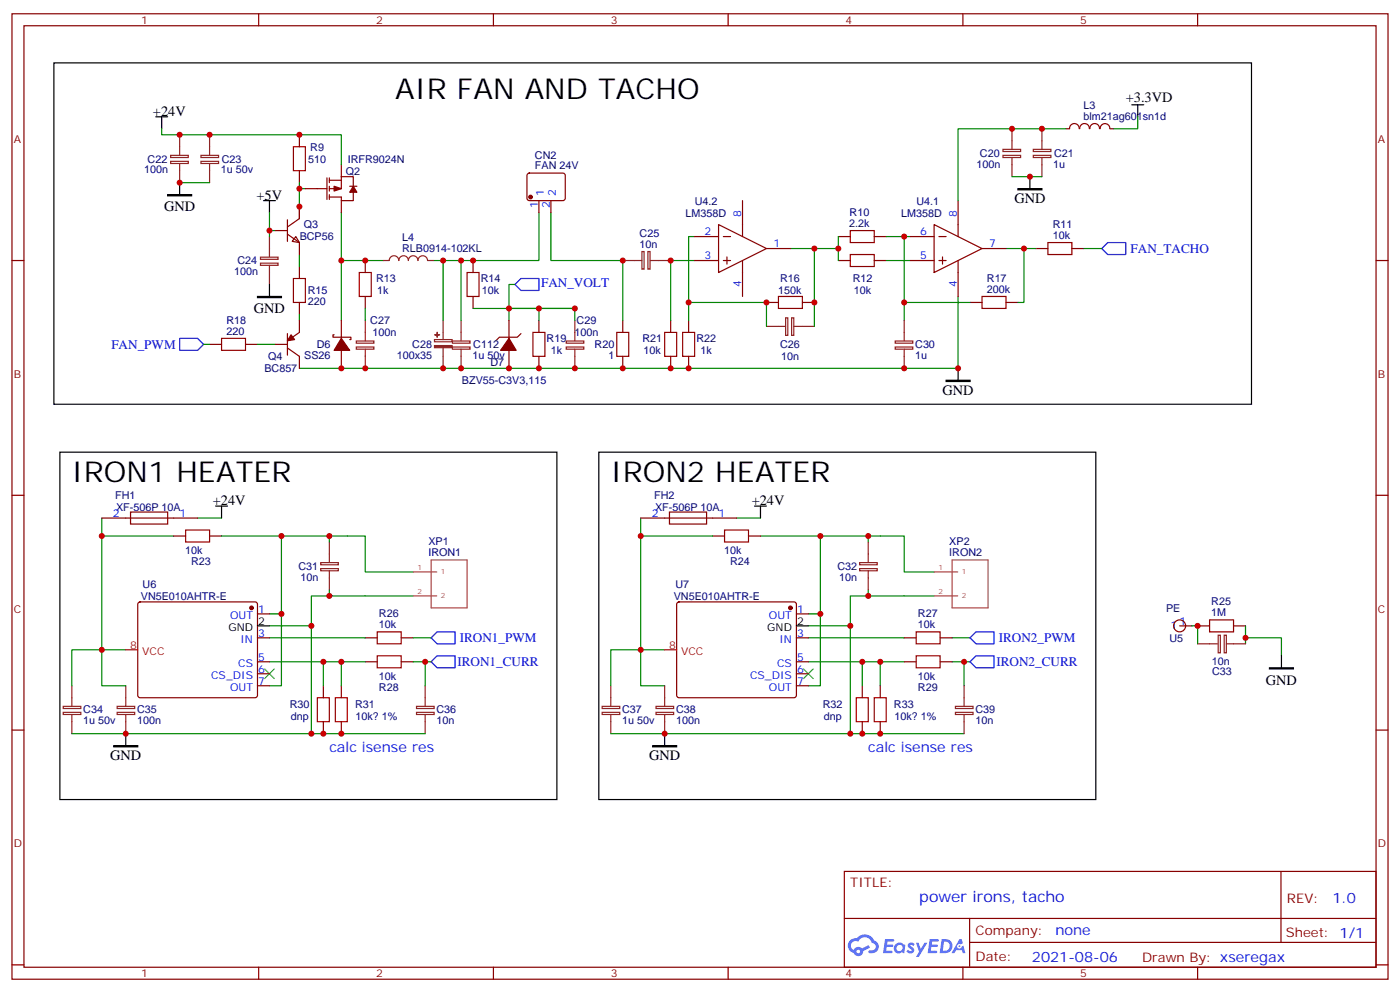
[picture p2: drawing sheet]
<svg xmlns="http://www.w3.org/2000/svg" width="412mm" height="292mm" viewBox="0 0 412 292" stroke-linecap="round" stroke-linejoin="round" font-family="sans-serif">
<g fill="none" stroke="#870000" stroke-width=".35">
<path d="M3.5 4.1h405.4v284.3h-405.4zM7.1 7.6h398.2v277.3h-398.2zM76.2 4.1v3.5M145.3 4.1v3.5M214.5 4.1v3.5M283.6 4.1v3.5M352.8 4.1v3.5M3.5 76.7h3.6M405.3 76.7h3.6M3.5 145.9h3.6M405.3 145.9h3.6M3.5 215h3.6"/>
<path d="M405.3 215h3.6M248.7 256.6h156.6v28.3h-156.6zM377.3 256.7v20.8M248.7 270.5h156.5M285.6 277.5h119.6M285.6 270.5v14.1M3.5 284.2h3.6M76.2 284.9v3.5M145.3 284.9v3.5M214.5 284.9v3.5M283.6 284.9v3.5M352.8 284.9v3.5"/>
<path d="M405.3 284.2h3.6"/>
</g>
<g fill="#5487ff">
<path d="M267.7 277.8a1.22 1.22 0 0 1 1.7 .3l-.4 .6a.47 .47 0 0 0-.3-.4 .47 .47 0 0 0-.5 .1l.1 .3a1.14 1.14 0 0 1 .8 1.7 1.14 1.14 0 0 1-1.9 0l-.2-.2 .5-.5 .7 .4a.29 .29 0 0 0 .3-.2 .29 .29 0 0 0-.2-.4 1.04 1.04 0 0 1-.6-1.7z"/>
<path d="M260.7 276.6h2.4l.3 .2-.2 .5h-1.8l-.1 .9h1.5l.3 .3-.3 .4h-1.6l-.2 1.1 1.7 .1 .2 .3-.2 .3h-2.6z"/>
<path d="M273.8 276.6h2.4l.3 .2-.1 .5h-1.8l-.2 .9h1.6l.3 .3-.4 .4h-1.6l-.1 1.1 1.7 .1 .2 .3-.2 .3h-2.6z"/>
<path d="M282.6 276.6h.7l.3 1.2-.6 .3a.69 .69 0 0 0-1 .3 .69 .69 0 0 0 .4 1 .69 .69 0 0 0 .9-.6l.5-.3 .6 2.2h-.8l-.2-.9h-1.8l-.5 .9h-.8z"/>
<path d="M269.8 277.7h.8l.6 1.8 1.1-1.8h.9l-2.6 4.1h-.8l.9-1.5z"/>
<path d="M277.4 276.6l-.6 4.1h1.3a2.11 2.11 0 0 0 2.5-2.1 2.11 2.11 0 0 0-2.5-2zM278.1 277.3a1.39 1.39 0 0 1 1.7 1.4 1.39 1.39 0 0 1-1.8 1.3h-.3z"/>
<path d="M263.7 278.2a1.54 1.54 0 0 0-.1 2.1 1.54 1.54 0 0 0 2.2 .2l.6 .2 .3-2.3-.2-.2-.4-.1a1.49 1.49 0 0 0-2.4 .1zM264 279.2a.94 .94 0 0 1 1.8 0 .94 .94 0 0 1-1.8 0z"/>
<path d="M250.4 276.9a2.18 2.18 0 0 0 1.1 3.8 1.44 1.44 0 0 0 1.6 .9 1.44 1.44 0 0 0 1.2-1.5l2-1-.5-.7-1.9 .9a1.47 1.47 0 0 0-2.4 .5 1.39 1.39 0 0 1-.7-2 1.39 1.39 0 0 1 2-.4 2.12 2.12 0 0 1 2.2-1.3 2.12 2.12 0 0 1 1.9 1.6 1.14 1.14 0 0 1 1.1 1.5 1.14 1.14 0 0 1-1.7 .7 .43 .43 0 0 0-.5 .3 .43 .43 0 0 0 .4 .5 1.98 1.98 0 0 0 2.5-1.2 1.98 1.98 0 0 0-1.2-2.5 3.1 3.1 0 0 0-5.3-.7l-.9 .1zM252.3 280.2a.55 .55 0 0 1 1.1 0 .55 .55 0 0 1-1.1 0z"/>
<circle cx="282.6" cy="278.7" r=".26"/>
</g>
<g fill="none" stroke="#a10000" stroke-width=".35">
<path d="M86.4 43.2h3.6v7.1h-3.6zM250.5 75h7v3.5h-7zM250.5 67.9h7v3.5h-7zM308.7 71.4h7v3.6h-7zM65.3 99.7h7v3.5h-7zM86.4 82h3.6v7.1h-3.6zM105.8 80.3h3.6v7h-3.6zM137.6 80.3h3.5v7h-3.5zM157 97.9h3.5v7.1h-3.5zM181.7 97.9h3.5v7.1h-3.5zM195.8 97.9h3.5v7.1h-3.5zM201.1 97.9h3.5v7.1h-3.5z"/>
<path d="M229.3 87.3h7.1v3.5h-7.1zM289.3 87.3h7v3.5h-7zM54.7 156.1h7v3.5h-7zM213.4 156.1h7.1v3.5h-7.1zM111.1 186.1h7.1v3.5h-7.1zM111.1 193.1h7.1v3.6h-7.1zM269.9 193.1h7v3.6h-7zM269.9 186.1h7v3.5h-7zM356.3 182.6h7.1v3.5h-7.1zM93.5 205.5h3.5v7h-3.5zM98.8 205.5h3.5v7h-3.5zM252.2 205.5h3.6v7h-3.6z"/>
<path d="M257.5 205.5h3.6v7h-3.6z"/>
</g>
<g fill="none" stroke="#870000" stroke-width=".35">
<path d="M88.2 39.7v3.5M317.9 37.9a1.41 1.41 0 0 0-1.4-1.5 1.41 1.41 0 0 0-1.4 1.5h-1.1M318.1 37.9a1.41 1.41 0 0 1 1.4-1.5 1.41 1.41 0 0 1 1.4 1.5M321.1 37.9a1.41 1.41 0 0 1 1.4-1.5 1.41 1.41 0 0 1 1.4 1.5M324.1 37.9a1.41 1.41 0 0 1 1.4-1.5 1.41 1.41 0 0 1 1.4 1.5M327 37.9h1.1M88.2 50.3v3.5M90 55.6h6.3M96.3 52.4v6.3M97 53.1h3.5M97 52.4v1.4M97 54.9v1.4"/>
<path d="M97 57.3v1.4M100.5 52h3.6v2.9M100.5 52v3.6h-3.5M100.5 48.5v3.5M100.5 59.1v3.5M103 54.9h2.1M104.1 56.6v2.5h-3.6v-1.1h-3.5M155.5 51.2l.4-.2h9.9l.5 .2 .2 .5-.1 7-.6 .4-10.1-.1-.5-.6v-6.7zM158.7 59.1v3.5M162.3 59.1v3.5M218.7 59.1v10.6M282.2 59.1v10.6"/>
<path d="M81.1 67.9h3.6M84.7 69l3.5 2.4v3.6M84.7 64.7v6.4M87.1 69.7l1.1 1.7-2.1-.3zM88.2 60.9v3.5l-3.5 2.5M88.2 78.5v3.5M107.6 76.7v3.6M139.3 76.7v3.6M204.6 76.7h7.1M204.6 69.7h7.1M211.7 66.1l14.1 7.1-14.1 7.1zM213.1 76.7h2.1"/>
<path d="M213.1 69.7h2.1M214.1 75.7v2.1M218.7 76.7v10.6M225.8 73.2h7M246.9 76.7h3.6M246.9 69.7h3.6M257.5 76.7h3.6M257.5 69.7h3.6M268.1 76.7h7.1M268.1 69.7h7.1M275.2 66.1l14.1 7.1-14.1 7.1zM276.6 76.7h2.1"/>
<path d="M276.6 69.7h2.1M277.6 75.7v2.1M282.2 76.7v10.6M289.3 73.2h7M305.2 73.2h3.5M315.7 73.2h3.6M84.7 98.2v6.4M88.2 89.1v3.5M88.2 94.4v3.5l-3.5 2.5M98.4 98.6h-.3v.7h5.3v.7h-.4M100.5 94.4v5.3M107.6 87.3v3.5"/>
<path d="M139.3 87.3v3.5M149.9 94.4v5.3M153.5 98.2l-1.1 1.1h-5.3l-1.1 1.1M158.7 94.4v3.5M183.4 94.4v3.5M197.6 94.4v3.5M202.8 94.4v3.5M225.8 89.1h3.5M236.4 89.1h3.5M285.8 89.1h3.5M296.3 89.1h3.6M61.7 101.4h3.6"/>
<path d="M72.3 101.4h3.5M81.1 101.4h3.6M84.7 102.5l3.5 2.5v3.5M100.5 103.2v5.3M149.9 103.2v5.3M158.7 105v3.5M183.4 105v3.5M197.6 105v3.5M202.8 105v3.5M30 152.6h28.2M38.5 150.8h10.9v3.5h-10.9zM51.2 157.9h3.5"/>
<path d="M61.7 157.9h3.6M188.7 152.6h28.3M197.2 150.8h10.9v3.5h-10.9zM209.9 157.9h3.5M220.5 157.9h3.5M40.8 177.5l.5-.2h33.8l.5 .2 .2 .5v26.8l-.2 .5-.5 .2h-33.8l-.5-.2-.2-.5v-26.8zM199.6 177.5l.4-.2h33.9l.5 .2 .2 .5v26.8l-.2 .5-.5 .2h-33.9l-.5-.2-.2-.5v-26.8zM75.8 187.9h3.6M75.8 194.9h3.6M75.8 180.8h3.6M75.8 198.4h3.6M107.6 187.9h3.5"/>
<path d="M107.6 194.9h3.5M118.2 187.9h3.5M118.2 194.9h3.5M234.6 187.9h3.5M234.6 194.9h3.5M234.6 180.8h3.5M234.6 198.4h3.5M266.3 187.9h3.6M266.3 194.9h3.6M276.9 187.9h3.6M276.9 194.9h3.6M347.5 184.3h3.5"/>
<path d="M352.8 184.3h3.5M363.4 184.3h3.5M75.8 202h3.6M95.2 202v3.5M95.2 212.5v3.6M100.5 202v3.5M100.5 212.5v3.6M234.6 202h3.5M254 202v3.5M254 212.5v3.6M259.3 202v3.5M259.3 212.5v3.6"/>
<circle cx="347.5" cy="184.3" r="1.76"/>
</g>
<g fill="none" stroke="#000" stroke-width=".35">
<path d="M15.9 18.5h352.8v100.6h-352.8zM45.9 34.4h3.5M47.6 34.4v3.5M333.4 30.9h3.5M335.1 30.9v3.5M52.9 53.8v3.5M77.6 59.1h3.5M79.4 59.1v3.5M303.4 52v3.6M79.4 83.8v3.5M282.2 108.5v3.5M17.6 133.2h146.4v102.3h-146.4z"/>
<path d="M176.4 133.2h146.4v102.3h-146.4zM63.5 149h3.5M65.3 149v3.6M222.2 149h3.6M224 149v3.6M75.8 184.3h3.6M234.6 184.3h3.5M377.5 193.1v3.6M37 216.1v3.5M195.8 216.1v3.5"/>
</g>
<g fill="none" stroke="#008700" stroke-width=".35">
<path d="M47.6 37.9v1.8h52.9v8.8M314 37.9h-31.8v21.2M335.1 34.4v3.5h-7M52.9 53.8h8.8M88.2 53.8v1.8M90 55.6h-1.8v5.3M298.1 52h8.8M79.4 62.6v5.3h1.7M79.4 67.9v1.8M88.2 75v3.5M100.5 62.6v31.8M100.5 76.7h12.4"/>
<path d="M130.5 76.7v17.7M135.8 76.7v17.7M158.7 62.6v14.1h-31M162.3 62.6v14.1h21.1v17.7M204.6 76.7h-7v17.7M204.6 69.7h-1.8v24.7M232.8 73.2h7.1v22.9M239.9 73.2h7M246.9 69.7v7M261.1 69.7h5.2v24.7M261.1 76.7h7M266.3 69.7h1.8"/>
<path d="M296.3 73.2h8.9M301.6 73.2v15.9h-1.7M319.3 73.2h5.3M88.2 92.6v1.8M107.6 90.8v3.6M139.3 90.8h10.6M149.9 94.4v-3.6h8.8v3.6M151.7 83.8h-1.8v7h19.4M158.7 90.8h10.6v3.6M202.8 89.1h23v7M266.3 89.1h19.5M282.2 87.3v21.2h-194"/>
<path d="M60 101.4h1.7M75.8 101.4h5.3M30 152.6v5.3M51.2 157.9h-21.2v33.5h7M58.2 152.6h7.1M65.3 157.9h17.6M97 157.9v1.7M188.7 152.6v5.3M209.9 157.9h-21.2v33.5h7.1M217 152.6h7M224 157.9h17.7M255.8 157.9v1.7"/>
<path d="M97 173.7v1.8M121.7 168.5h-14.1v-10.6h-24.7v22.9M121.7 175.5h-30v8.8M255.8 173.7v1.8M275.2 175.5h-24.7v8.8M275.2 168.5h-8.9v-10.6h-24.6v22.9M79.4 180.8h3.5v21.2h-3.5M79.4 194.9h21.1v7.1M79.4 184.3h12.3v31.8M79.4 187.9h28.2M95.2 194.9v7.1M100.5 194.9h7.1"/>
<path d="M121.7 187.9h5.3M121.7 194.9h5.3M125.2 194.9v7.1M238.1 184.3h12.4v31.8M238.1 194.9h21.2v7.1M238.1 180.8h3.6v21.2h-3.6M238.1 187.9h28.2M254 194.9v7.1M259.3 194.9h7M280.5 187.9h5.3M280.5 194.9h5.3M284 194.9v7.1"/>
<path d="M351 184.3h1.8v5.3M366.9 187.9h10.6v5.2M366.9 184.3v5.3M21.2 202v-10.6h8.8v10.6h7M21.2 216.1h104M179.9 202v-10.6h8.8v10.6h7.1M179.9 216.1h104.1"/>
</g>
<g fill="none" stroke="#8c2424" stroke-width=".35">
<path d="M52.9 39.7v6M61.7 39.7v6M298.1 37.9v6M306.9 37.9v6M50.3 45.8h5.2v.6h-5.2zM50.3 47.5h5.2v.7h-5.2zM52.9 48.2v5.6M59.2 45.8h5.2v.6h-5.2zM59.2 47.5h5.2v.7h-5.2zM61.7 48.2v5.6M295.5 44h5.1v.6h-5.1zM295.5 45.8h5.1v.6h-5.1z"/>
<path d="M298.1 46.4v5.6M304.4 44h5.2v.6h-5.2zM304.4 45.8h5.2v.6h-5.2zM306.9 46.4v5.6M76.7 75.7h5.2v.7h-5.2zM76.7 77.5h5.2v.6h-5.2zM79.4 69.7v6M79.4 78.1v5.7M112.9 76.7h1.8a1.41 1.41 0 0 1 1.4-1.4 1.41 1.41 0 0 1 1.4 1.4 1.41 1.41 0 0 1 1.4-1.4 1.41 1.41 0 0 1 1.4 1.4 1.41 1.41 0 0 1 1.4-1.4 1.41 1.41 0 0 1 1.4 1.4 1.41 1.41 0 0 1 1.4-1.4 1.41 1.41 0 0 1 1.4 1.4h1.8M183.4 76.7h5.7M189.1 74.1h.6v5.2h-.6zM190.9 74.1h.6v5.2h-.6z"/>
<path d="M191.6 76.7h6M107.6 94.4v6M130.5 94.4v5.6M135.8 94.4v6M169.3 94.4v6M225.8 96.1h5.6M231.4 93.6h.7v5.2h-.7zM233.2 93.6h.6v5.2h-.6zM233.9 96.1h6M266.3 94.4v6M105 100.4h5.1v.7h-5.1zM105 102.2h5.1v.6h-5.1z"/>
<path d="M107.6 102.8v5.7M128 100h5.2v.6h-5.2zM130.5 102.5v6M133.3 100.4h5.2v.7h-5.2zM133.3 102.2h5.2v.6h-5.2zM135.8 102.8v5.7M166.8 100.4h5.2v.7h-5.2zM166.8 102.2h5.2v.6h-5.2zM169.3 102.8v5.7M263.7 100.4h5.2v.7h-5.2zM263.7 102.2h5.2v.6h-5.2zM266.3 102.8v5.7"/>
<path d="M97 159.6v6M255.8 159.6v6M94.5 165.7h5.2v.6h-5.2zM94.5 167.5h5.2v.6h-5.2zM97 168.1v5.6M253.2 165.7h5.2v.6h-5.2zM253.2 167.5h5.2v.6h-5.2zM255.8 168.1v5.6M352.8 189.6h6M358.8 187.1h.7v5.2h-.7zM360.6 187.1h.6v5.2h-.6zM361.2 189.6h5.7"/>
<path d="M18.6 208h5.2v.7h-5.2zM18.6 209.8h5.2v.6h-5.2zM21.2 202v6M21.2 210.4v5.7M34.5 208h5.2v.7h-5.2zM34.5 209.8h5.2v.6h-5.2zM37 202v6M37 210.4v5.7M122.7 208h5.2v.7h-5.2zM122.7 209.8h5.2v.6h-5.2zM125.2 202v6M125.2 210.4v5.7"/>
<path d="M177.4 208h5.2v.7h-5.2zM177.4 209.8h5.2v.6h-5.2zM179.9 202v6M179.9 210.4v5.7M193.3 208h5.1v.7h-5.1zM193.3 209.8h5.1v.6h-5.1zM195.8 202v6M195.8 210.4v5.7M281.4 208h5.2v.7h-5.2zM281.4 209.8h5.2v.6h-5.2zM284 202v6M284 210.4v5.7"/>
</g>
<path d="M49.4 57.3h7v.4h-7zM299.9 55.6h7v.3h-7zM75.8 87.3h7.1v.4h-7.1zM278.7 112h7.1v.4h-7.1zM373.9 196.7h7.1v.3h-7.1zM33.5 219.6h7.1v.4h-7.1zM192.3 219.6h7v.4h-7z" fill="#000" stroke="#000" stroke-width=".35"/>
<path d="M326.3 71.4h5.3v3.6h-5.3l-1.7-1.8zM52.9 99.7h5.3l1.8 1.7-1.8 1.8h-5.3zM151.7 83.8l1.8-1.8h5.2v3.5h-5.2zM127 187.9l1.8-1.8h5.3v3.5h-5.3zM127 194.9l1.8-1.8h5.3v3.6h-5.3zM285.8 194.9l1.7-1.8h5.3v3.6h-5.3zM287.5 186.1h5.3v3.5h-5.3l-1.7-1.7z" fill="none" stroke="#00f" stroke-width=".35"/>
<path d="M78 197l2.8 2.8M80.8 197l-2.8 2.8M236.7 197l2.8 2.8M239.5 197l-2.8 2.8" fill="none" stroke="#3c3" stroke-width=".35"/>
<g fill="#8c2424" stroke="#8c2424" stroke-width=".35">
<path d="M128 101.8h5.2v.6h-5.2z"/>
<path d="M128.1 98.6h1.4z"/>
<path d="M128.8 97.9v1.4z"/>
</g>
<g fill="#870000" stroke="#870000" stroke-width=".35">
<path d="M100.5 99.7l2.5 3.5h-4.6z"/>
<path d="M149.9 99.7l2.1 3.5h-4.5z"/>
<path d="M98.4 54.9l2.1 .7-2.1 .7z"/>
<path d="M104.1 54.9l1 1.7h-2.1z"/>
<path d="M85.7 98.6l1.1 1.4-2.1 .4z"/>
<circle cx="156.3" cy="58" r=".53"/>
<circle cx="74.1" cy="179" r=".53"/>
<circle cx="232.8" cy="179" r=".53"/>
</g>
<path d="M37 191.4h3.6M195.8 191.4h3.5" fill="none" stroke="#f00" stroke-width=".35"/>
<path d="M121.7 175.5h7M121.7 168.5h7M127 164.9h10.6v14.1h-10.6zM275.2 175.5h6.9M275.2 168.5h6.9M280.5 164.9h10.5v14.1h-10.5z" fill="none" stroke="#a64a4a" stroke-width=".35"/>
<g fill="#c00">
<circle cx="100.5" cy="76.7" r=".88"/>
<circle cx="107.6" cy="76.7" r=".88"/>
<circle cx="197.6" cy="76.7" r=".88"/>
<circle cx="202.8" cy="89.1" r=".88"/>
<circle cx="266.3" cy="69.7" r=".88"/>
<circle cx="266.3" cy="89.1" r=".88"/>
<circle cx="301.6" cy="73.2" r=".88"/>
<circle cx="158.8" cy="90.8" r=".88"/>
<circle cx="149.9" cy="90.8" r=".88"/>
<circle cx="169.3" cy="90.8" r=".88"/>
<circle cx="125.2" cy="194.9" r=".88"/>
<circle cx="225.8" cy="89.1" r=".88"/>
<circle cx="239.9" cy="89.1" r=".88"/>
<circle cx="183.4" cy="76.7" r=".88"/>
<circle cx="246.9" cy="73.2" r=".88"/>
<circle cx="239.9" cy="73.2" r=".88"/>
<circle cx="139.3" cy="76.7" r=".88"/>
<circle cx="88.2" cy="60.9" r=".88"/>
<circle cx="107.6" cy="108.5" r=".88"/>
<circle cx="149.9" cy="108.5" r=".88"/>
<circle cx="158.8" cy="108.5" r=".88"/>
<circle cx="169.3" cy="108.5" r=".88"/>
<circle cx="183.4" cy="108.5" r=".88"/>
<circle cx="197.6" cy="108.5" r=".88"/>
<circle cx="202.8" cy="108.5" r=".88"/>
<circle cx="282.2" cy="108.5" r=".88"/>
<circle cx="88.2" cy="55.6" r=".88"/>
<circle cx="30" cy="191.4" r=".88"/>
<circle cx="82.9" cy="180.8" r=".88"/>
<circle cx="91.7" cy="184.3" r=".88"/>
<circle cx="82.9" cy="157.9" r=".88"/>
<circle cx="100.5" cy="194.9" r=".88"/>
<circle cx="97" cy="157.9" r=".88"/>
<circle cx="97" cy="175.5" r=".88"/>
<circle cx="91.7" cy="216.1" r=".88"/>
<circle cx="100.5" cy="216.1" r=".88"/>
<circle cx="259.3" cy="216.1" r=".88"/>
<circle cx="250.5" cy="216.1" r=".88"/>
<circle cx="255.8" cy="175.5" r=".88"/>
<circle cx="255.8" cy="157.9" r=".88"/>
<circle cx="259.3" cy="194.9" r=".88"/>
<circle cx="241.7" cy="157.9" r=".88"/>
<circle cx="250.5" cy="184.3" r=".88"/>
<circle cx="241.7" cy="180.8" r=".88"/>
<circle cx="188.7" cy="191.4" r=".88"/>
<circle cx="284" cy="194.9" r=".88"/>
<circle cx="266.3" cy="108.5" r=".88"/>
<circle cx="130.5" cy="108.5" r=".88"/>
<circle cx="79.4" cy="67.9" r=".88"/>
<circle cx="95.3" cy="216.1" r=".88"/>
<circle cx="95.3" cy="194.9" r=".88"/>
<circle cx="254" cy="216.1" r=".88"/>
<circle cx="254" cy="194.9" r=".88"/>
<circle cx="100.5" cy="108.5" r=".88"/>
<circle cx="30" cy="157.9" r=".88"/>
<circle cx="188.7" cy="157.9" r=".88"/>
<circle cx="195.8" cy="216.1" r=".88"/>
<circle cx="37" cy="216.1" r=".88"/>
<circle cx="130.5" cy="76.7" r=".88"/>
<circle cx="52.9" cy="53.8" r=".88"/>
<circle cx="298.1" cy="37.9" r=".88"/>
<circle cx="306.9" cy="37.9" r=".88"/>
<circle cx="303.4" cy="52" r=".88"/>
<circle cx="88.2" cy="39.7" r=".88"/>
<circle cx="52.9" cy="39.7" r=".88"/>
<circle cx="61.7" cy="39.7" r=".88"/>
<circle cx="366.9" cy="187.9" r=".88"/>
<circle cx="135.8" cy="108.5" r=".88"/>
<circle cx="135.8" cy="76.7" r=".88"/>
<circle cx="352.8" cy="184.3" r=".88"/>
</g>
<g font-size="8.5">
<text x="116.4" y="29.1">AIR FAN AND TACHO</text>
<text x="21.2" y="142">IRON1 HEATER</text>
<text x="179.9" y="142">IRON2 HEATER</text>
</g>
<text font-size="4.6" fill="#00f" x="270.8" y="265.7">power irons, tacho</text>
<g font-size="4.2">
<text x="45" y="34.1">+24V</text>
<text x="331.6" y="30.2">+3.3VD</text>
<text x="75.6" y="58.8">+5V</text>
<text x="298.8" y="59.8">GND</text>
<text x="48.3" y="62.2">GND</text>
<text x="74.8" y="92.2">GND</text>
<text x="277.6" y="116.2">GND</text>
<text x="62.7" y="148.7">+24V</text>
<text x="221.4" y="148.7">+24V</text>
<text x="372.9" y="201.6">GND</text>
<text x="32.5" y="223.8">GND</text>
<text x="191.2" y="223.8">GND</text>
</g>
<g font-size="4.2" fill="#00f">
<text x="97" y="221.4">calc isense res</text>
<text x="255.8" y="221.4">calc isense res</text>
<text x="392.5" y="265.9">1.0</text>
<text x="310.9" y="275.5">none</text>
<text x="304" y="283.3">2021-08-06</text>
</g>
<g font-size="3.9" fill="#00f">
<text x="333" y="74.5">FAN_TACHO</text>
<text x="159.4" y="84.6">FAN_VOLT</text>
<text x="32.8" y="102.7">FAN_PWM</text>
<text x="135.4" y="189.2">IRON1_PWM</text>
<text x="294.2" y="189.2">IRON2_PWM</text>
<text x="134.7" y="196.2">IRON1_CURR</text>
<text x="293.5" y="196.2">IRON2_CURR</text>
</g>
<g font-size="3.9" fill="#800">
<text x="250.5" y="261.2">TITLE:</text>
<text x="379.1" y="265.9">REV:</text>
<text x="287.4" y="275.4">Company:</text>
<text x="378.7" y="276">Sheet: 1/1</text>
<text x="287.4" y="283.1">Date:</text>
<text x="336.4" y="283.2">Drawn By: xseregax</text>
</g>
<g font-size="3.2" fill="#800">
<text x="41.6" y="7.1">1</text>
<text x="110.8" y="7.1">2</text>
<text x="179.9" y="7.1">3</text>
<text x="249.1" y="7.1">4</text>
<text x="318.2" y="7.1">5</text>
<text x="4.1" y="42.2">A</text>
<text x="405.9" y="42.2">A</text>
<text x="4.1" y="111.3">B</text>
<text x="405.9" y="111.3">B</text>
<text x="4.1" y="180.4">C</text>
<text x="405.9" y="180.4">C</text>
<text x="4.1" y="249.6">D</text>
<text x="405.9" y="249.6">D</text>
<text x="41.6" y="287.9">1</text>
<text x="110.8" y="287.9">2</text>
<text x="179.9" y="287.9">3</text>
<text x="249.1" y="287.9">4</text>
<text x="318.2" y="287.9">5</text>
</g>
<g font-size="3.2" fill="#000080">
<text x="319.2" y="35.3">blm21ag601sn1d</text>
<text x="319.2" y="32.2">L3</text>
<text x="43.5" y="47.9">C22</text>
<text x="65.3" y="47.9">C23</text>
<text x="90.7" y="47.9">510</text>
<text x="91.4" y="44.4">R9</text>
<text x="157.6" y="46.7">CN2</text>
<text x="288.7" y="46.1">C20</text>
<text x="310.5" y="46.1">C21</text>
<text x="42.5" y="51.1">100n</text>
<text x="65.1" y="51.1">1u 50v</text>
<text x="101.9" y="51.6">Q2</text>
<text x="102.4" y="48.1">IRFR9024N</text>
<text x="157.6" y="49.9">FAN 24V</text>
<text x="287.7" y="49.3">100n</text>
<text x="310.3" y="49.3">1u</text>
<text x="201.9" y="63.8">LM358D</text>
<text x="204.7" y="60.3">U4.2</text>
<text x="250.3" y="63.6">R10</text>
<text x="265.4" y="63.8">LM358D</text>
<text x="269.9" y="60.3">U4.1</text>
<text x="88.3" y="70.8">BCP56</text>
<text x="89.5" y="67.3">Q3</text>
<text x="118.5" y="71.1">L4</text>
<text x="188.4" y="69.8">C25</text>
<text x="250.1" y="66.9">2.2k</text>
<text x="310.1" y="70.4">10k</text>
<text x="310.1" y="67.2">R11</text>
<text x="69.9" y="77.9">C24</text>
<text x="118.5" y="74.3">RLB0914-102KL</text>
<text x="188.4" y="73">10n</text>
<text x="69" y="81.1">100n</text>
<text x="110.8" y="83.1">R13</text>
<text x="141.6" y="83.2">R14</text>
<text x="229.8" y="83.2">R16</text>
<text x="251.2" y="83.2">R12</text>
<text x="290.7" y="83">R17</text>
<text x="90.7" y="89.9">220</text>
<text x="90.7" y="86.7">R15</text>
<text x="111.1" y="86.7">1k</text>
<text x="141.9" y="86.7">10k</text>
<text x="229.2" y="86.7">150k</text>
<text x="251.5" y="86.7">10k</text>
<text x="290.7" y="86.3">200k</text>
<text x="66.7" y="95.4">R18</text>
<text x="109.1" y="95.5">C27</text>
<text x="169.8" y="95.5">C29</text>
<text x="66.7" y="98.6">220</text>
<text x="109.7" y="99.1">100n</text>
<text x="161" y="100.8">R19</text>
<text x="169.2" y="99">100n</text>
<text x="189.2" y="100.8">R21</text>
<text x="205.1" y="100.8">R22</text>
<text x="78.9" y="106.1">Q4</text>
<text x="89.6" y="105.8">SS26</text>
<text x="93.3" y="102.6">D6</text>
<text x="116.9" y="105.8">100x35</text>
<text x="121.5" y="102.6">C28</text>
<text x="139.2" y="105.8">1u 50v</text>
<text x="139.4" y="102.6">C112</text>
<text x="144.4" y="107.9">D7</text>
<text x="162.2" y="104.3">1k</text>
<text x="175.2" y="102.6">R20</text>
<text x="179.2" y="105.8">1</text>
<text x="189.5" y="104.3">10k</text>
<text x="206.3" y="104.3">1k</text>
<text x="229.8" y="102.6">C26</text>
<text x="230.1" y="106.1">10n</text>
<text x="269.6" y="105.8">1u</text>
<text x="269.6" y="102.6">C30</text>
<text x="77.9" y="109.6">BC857</text>
<text x="136.1" y="113.2">BZV55-C3V3,115</text>
<text x="33.9" y="146.8">FH1</text>
<text x="192.7" y="146.8">FH2</text>
<text x="34.2" y="150.4">XF-506P 10A</text>
<text x="193" y="150.4">XF-506P 10A</text>
<text x="126.2" y="160.6">XP1</text>
<text x="279.6" y="160.6">XP2</text>
<text x="54.6" y="163.2">10k</text>
<text x="56.3" y="166.3">R23</text>
<text x="87.9" y="167.9">C31</text>
<text x="126.2" y="163.9">IRON1</text>
<text x="213.3" y="163.2">10k</text>
<text x="215.1" y="166.3">R24</text>
<text x="246.7" y="167.9">C32</text>
<text x="279.6" y="163.9">IRON2</text>
<text x="42" y="173.1">U6</text>
<text x="88.5" y="171">10n</text>
<text x="199" y="173.1">U7</text>
<text x="247.2" y="171">10n</text>
<text x="41.5" y="176.6">VN5E010AHTR-E</text>
<text x="198.5" y="176.6">VN5E010AHTR-E</text>
<text x="356.8" y="178.3">R25</text>
<text x="111.6" y="185">10k</text>
<text x="111.6" y="181.9">R26</text>
<text x="270.4" y="185">10k</text>
<text x="270.4" y="181.9">R27</text>
<text x="343.5" y="180.2">PE</text>
<text x="356.8" y="181.5">1M</text>
<text x="344.5" y="189">U5</text>
<text x="357" y="195.8">10n</text>
<text x="111.6" y="200.2">10k</text>
<text x="111.6" y="203.4">R28</text>
<text x="270.4" y="200.2">10k</text>
<text x="270.4" y="203.4">R29</text>
<text x="357" y="198.9">C33</text>
<text x="85.4" y="208.4">R30</text>
<text x="104.6" y="208.4">R31</text>
<text x="242.4" y="208.4">R32</text>
<text x="263.3" y="208.4">R33</text>
<text x="24.5" y="213.3">1u 50v</text>
<text x="24.5" y="210.1">C34</text>
<text x="40.4" y="213.3">100n</text>
<text x="40.4" y="210.1">C35</text>
<text x="85.6" y="211.9">dnp</text>
<text x="104.7" y="211.9">10k? 1%</text>
<text x="128.6" y="213.3">10n</text>
<text x="128.6" y="210.1">C36</text>
<text x="183.3" y="213.3">1u 50v</text>
<text x="183.3" y="210.1">C37</text>
<text x="199.1" y="213.3">100n</text>
<text x="199.1" y="210.1">C38</text>
<text x="242.6" y="211.9">dnp</text>
<text x="263.5" y="211.9">10k? 1%</text>
<text x="287.3" y="213.3">10n</text>
<text x="287.3" y="210.1">C39</text>
</g>
<g font-size="3.2" fill="#00f">
<text x="160.2" y="57.8" transform="rotate(-90 160.2 57.8)">1</text>
<text x="163.7" y="57.8" transform="rotate(-90 163.7 57.8)">2</text>
<text x="158.4" y="61.3" transform="rotate(-90 158.4 61.3)">1</text>
<text x="161.9" y="61.3" transform="rotate(-90 161.9 61.3)">2</text>
<text x="218.4" y="64" transform="rotate(-90 218.4 64)">8</text>
<text x="281.9" y="64" transform="rotate(-90 281.9 64)">8</text>
<text x="207.5" y="69.3">2</text>
<text x="271" y="69.3">6</text>
<text x="207.5" y="76.4">3</text>
<text x="227.9" y="72.8">1</text>
<text x="271" y="76.4">5</text>
<text x="291.4" y="72.8">7</text>
<text x="218.4" y="84.4" transform="rotate(-90 218.4 84.4)">4</text>
<text x="281.9" y="84.4" transform="rotate(-90 281.9 84.4)">4</text>
<text x="33.3" y="152.2">2</text>
<text x="52.9" y="152.2">1</text>
<text x="192" y="152.2">2</text>
<text x="211.7" y="152.2">1</text>
<text x="67.8" y="182.2">OUT</text>
<text x="76" y="180.4">1</text>
<text x="226.5" y="182.2">OUT</text>
<text x="234.8" y="180.4">1</text>
<text x="344.8" y="185.4">1</text>
<text x="347.5" y="184">1</text>
<text x="70.8" y="189.3">IN</text>
<text x="76" y="187.5">3</text>
<text x="229.6" y="189.3">IN</text>
<text x="234.8" y="187.5">3</text>
<text x="70.2" y="196.3">CS</text>
<text x="76" y="194.6">5</text>
<text x="228.9" y="196.3">CS</text>
<text x="234.8" y="194.6">5</text>
<text x="62.2" y="199.8">CS_DIS</text>
<text x="67.8" y="203.4">OUT</text>
<text x="76" y="198.1">6</text>
<text x="76" y="201.6">7</text>
<text x="220.9" y="199.8">CS_DIS</text>
<text x="226.5" y="203.4">OUT</text>
<text x="234.8" y="198.1">6</text>
<text x="234.8" y="201.6">7</text>
</g>
<g font-size="3.2">
<text x="67.3" y="185.7">GND</text>
<text x="76" y="184">2</text>
<text x="226" y="185.7">GND</text>
<text x="234.8" y="184">2</text>
</g>
<g font-size="3.2" fill="#f00">
<text x="38.4" y="191">8</text>
<text x="197.1" y="191">8</text>
<text x="41.9" y="192.8">VCC</text>
<text x="200.6" y="192.8">VCC</text>
</g>
<g font-size="2.1" fill="#a54b4b">
<text x="123" y="167.8">1</text>
<text x="276.5" y="167.8">1</text>
<text x="129.9" y="169.1">1</text>
<text x="283.4" y="169.1">1</text>
<text x="123" y="174.8">2</text>
<text x="129.9" y="176.2">2</text>
<text x="276.5" y="174.8">2</text>
<text x="283.4" y="176.2">2</text>
</g>
</svg>
